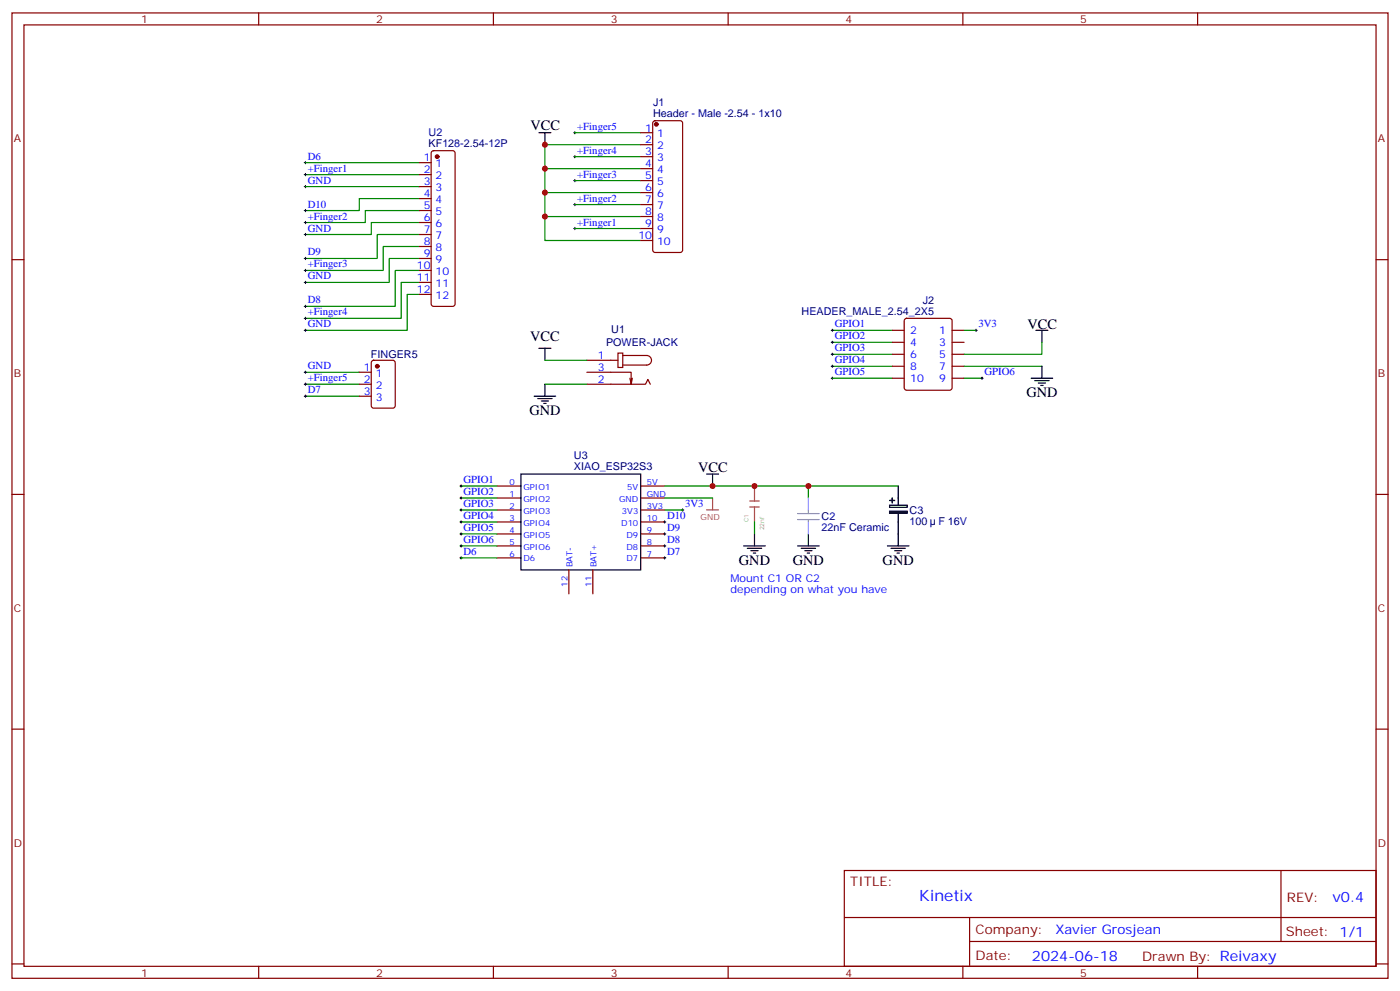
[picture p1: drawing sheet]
<svg xmlns="http://www.w3.org/2000/svg" width="412mm" height="292mm" viewBox="0 0 412 292" stroke-linecap="round" stroke-linejoin="round" font-family="sans-serif">
<g fill="none" stroke="#870000" stroke-width=".35">
<path d="M3.5 3.8h405.4v284.3h-405.4zM7.1 7.3h398.2v277.3h-398.2zM76.2 3.8v3.5M145.3 3.8v3.5M214.5 3.8v3.5M283.6 3.8v3.5M352.8 3.8v3.5M188.7 39.1h3.6M192.5 35.8l.5-.2h7.4l.6 .4 .1 37.7-.3 .5-.4 .2h-7.4l-.5-.3-.2-.4v-37.4zM123.5 47.9h3.5M123.5 51.4h3.5M123.5 55h3.5"/>
<path d="M123.5 58.5h3.5M127.2 44.6l.5-.2h5.6l.5 .2 .3 .5v44.4l-.3 .5-.5 .2h-5.6l-.5-.2-.2-.5v-44.4zM188.7 42.6h3.6M188.7 46.1h3.6M188.7 49.7h3.6M188.7 53.2h3.6M188.7 56.7h3.6M3.5 76.5h3.6M123.5 62h3.5M123.5 65.5h3.5M123.5 69.1h3.5M123.5 72.6h3.5"/>
<path d="M123.5 76.1h3.5M123.5 79.7h3.5M188.7 60.3h3.6M188.7 63.8h3.6M188.7 67.3h3.6M188.7 70.8h3.6M405.3 76.5h3.6M123.5 83.2h3.5M123.5 86.7h3.5M262.8 97.3h3.5M266.6 94l.5-.2h12.7l.6 .4 .1 20-.5 .7h-12.9l-.7-.4-.1-20zM280.5 97.3h3.5"/>
<path d="M105.8 109.6h3.6M105.8 113.2h3.6M105.8 116.7h3.6M109.6 106.3l.5-.2h5.6l.7 .4v13l-.4 .7h-5.9l-.7-.4v-13zM172.9 113.2h17.2l.8-1.4 .7 1.4M172.9 109.6h13v3.6l.4-1.8M172.9 106.1h9.1M182 104h1.4v4.2h-1.4zM183.4 104.7h7.1a1.41 1.41 0 0 1 1.4 1.4 1.41 1.41 0 0 1-1.4 1.4h-7.1M185.6 111.4l.3 1.8M262.8 100.8h3.5M262.8 104.4h3.5"/>
<path d="M262.8 107.9h3.5M262.8 111.4h3.5M280.5 100.8h3.5M280.5 104.4h3.5M280.5 107.9h3.5M280.5 111.4h3.5M3.5 145.6h3.6M146.4 143.2h7.1M146.4 146.7h7.1M146.4 150.2h7.1M146.4 153.7h7.1M146.4 157.3h7.1"/>
<path d="M188.7 143.2h7.1M188.7 146.7h7.1M188.7 150.2h7.1M188.7 153.7h7.1M188.7 157.3h7.1M405.3 145.6h3.6M146.4 160.8h7.1M146.4 164.3h7.1M167.6 167.9v7M174.6 167.9v7M188.7 160.8h7.1M188.7 164.3h7.1"/>
<path d="M3.5 214.8h3.6M405.3 214.8h3.6M248.7 256.4h156.6v28.2h-156.6zM377.3 256.4v20.9M248.7 270.2h156.5M285.6 277.3h119.6M285.6 270.2v14.2M3.5 283.9h3.6M76.2 284.6v3.5M145.3 284.6v3.5M214.5 284.6v3.5M283.6 284.6v3.5"/>
<path d="M352.8 284.6v3.5M405.3 283.9h3.6"/>
</g>
<g fill="none" stroke="#000" stroke-width=".35">
<path d="M158.7 39.1h3.6M160.5 39.1v3.5M305.2 97.3h3.5M306.9 97.3v3.5M157.3 116.7h6.4M158.4 117.4h4.2M158.7 102.6h3.6M159.5 118.1h2.1M160.2 118.8h.7M160.5 102.6v3.5M160.5 113.2v3.5M303.7 111.4h6.4"/>
<path d="M304.8 112.1h4.2M305.9 112.8h2.1M306.6 113.5h.7M306.9 107.9v3.5M153.5 139.6h35.2v28.3h-35.2zM208.1 139.6h3.6M209.9 139.6v3.6M222.2 157.3v3.5M238.1 157.3v3.5M262 148.8h5.2v.6h-5.2zM264.6 143.2v5.6M264.6 151.3v6"/>
<path d="M219.1 160.8h6.3M220.1 161.5h4.3M221.2 162.2h2.1M221.9 162.9h.7M234.9 160.8h6.4M236 161.5h4.2M237.1 162.2h2.1M237.8 162.9h.7"/>
</g>
<g fill="none" stroke="#008700" stroke-width=".35">
<path d="M169.3 39.1h19.4M90 47.9h33.5M90 51.4h33.5M90 55h33.5M123.5 58.5h-17.7v3.5h-15.8M160.5 49.7v7h28.2M160.5 56.7v7.1h28.2M169.3 46.1h19.4M169.3 53.2h19.4M188.7 42.6h-28.2v7.1h28.2M123.5 65.5h-14.1v3.6h-19.4M123.5 62h-15.9v3.5h-17.6"/>
<path d="M123.5 76.1h-8.8v7.1h-24.7M123.5 72.6h-10.6v7.1h-22.9M123.5 69.1h-12.4v7h-21.1M123.5 79.7h-7.1v10.5h-26.4M160.5 63.8v7h28.2M169.3 60.3h19.4M169.3 67.3h19.4M123.5 86.7h-3.6v10.6h-29.9M123.5 83.2h-5.3v10.6h-28.2M245.2 97.3h17.6M284 97.3h3.5M90 116.7h15.8"/>
<path d="M90 113.2h15.8M90 109.6h15.8M160.5 113.2h12.4M160.5 106.1h12.4M245.2 100.8h17.6M245.2 104.4h17.6M245.2 107.9h17.6M245.2 111.4h17.6M284 107.9h22.9M284 111.4h5.3M306.9 100.8v3.6h-22.9M135.8 143.2h10.6"/>
<path d="M135.8 146.7h10.6M135.8 150.2h10.6M135.8 153.7h10.6M135.8 157.3h10.6M195.8 143.2h42.3v3.5M195.8 146.7h14.1M222.2 153.7v3.6M238.1 143.2h26.5M135.8 160.8h10.6M135.8 164.3h10.6"/>
</g>
<g fill="none" stroke="#000" stroke-width=".29">
<path d="M169 39.1h.7M169.3 38.7v.7M89.6 47.9h.7M89.6 55h.7M89.6 51.4h.7M90 47.6v.7M90 51.1v.7M90 54.6v.7M169 53.2h.7M169 46.1h.7M169.3 45.8v.7M169.3 52.8v.8"/>
<path d="M169.3 59.9v.7M89.6 69.1h.7M89.6 62h.7M89.6 76.1h.7M89.6 65.5h.7M89.6 79.7h.7M90 61.7v.7M90 65.2v.7M90 68.7v.7M90 75.8v.7M90 79.3v.7M169 67.3h.7"/>
<path d="M169 60.3h.7M169.3 67v.7M89.6 83.2h.7M89.6 97.3h.7M89.6 90.2h.7M89.6 93.8h.7M90 82.8v.7M90 89.9v.7M90 93.4v.7M90 96.9v.7M244.8 97.3h.7M245.2 96.9v.7"/>
<path d="M287.2 97.3h.7M287.5 96.9v.7M89.6 116.7h.7M89.6 109.6h.7M89.6 113.2h.7M90 109.3v.7M90 112.8v.7M90 116.3v.8M244.8 100.8h.7M244.8 104.4h.7M244.8 107.9h.7M244.8 111.4h.7"/>
<path d="M245.2 100.5v.7M245.2 104v.7M245.2 107.5v.7M245.2 111.1v.7M288.9 111.4h.7M289.3 111.1v.7M135.5 157.3h.7M135.5 153.7h.7M135.5 143.2h.7M135.5 146.7h.7M135.5 150.2h.7M135.8 142.8v.7"/>
<path d="M135.8 146.3v.7M135.8 149.9v.7M135.8 153.4v.7M135.8 156.9v.7M195.4 157.3h.7M195.4 153.7h.7M195.8 153.4v.7M195.8 156.9v.7M135.5 164.3h.7M135.5 160.8h.7M135.8 160.4v.7M135.8 164v.7"/>
<path d="M195.4 164.3h.7M195.4 160.8h.7M195.8 160.4v.7M195.8 164v.7"/>
</g>
<path d="M208.1 150.2h3.6M209.9 146.7v3.5M220.8 149.3h2.9M220.8 147.6h2.9M222.2 143.2v4.4M222.2 149.3v4.4" fill="none" stroke="#a64a4a" stroke-width=".35"/>
<g fill="#870000" stroke="#870000" stroke-width=".35">
<circle cx="111.1" cy="107.9" r=".53"/>
<circle cx="128.8" cy="46.1" r=".53"/>
<circle cx="193.3" cy="36.6" r=".53"/>
</g>
<path d="M234.9 151.3h6.4M234.9 153h6.4M238.1 150.2v1.1M238.1 153v.7" fill="none" stroke="#8f94a3" stroke-width=".35"/>
<path d="M238.1 146.7v3.5M238.1 153.7v3.6" fill="none" stroke="#82abff" stroke-width=".35"/>
<path d="M262 150.6h5.2v.6h-5.2z" fill="#000" stroke="#000" stroke-width=".35"/>
<g fill="#8c2424" stroke="#000" stroke-width=".35">
<path d="M262.1 147.4h1.4z"/>
<path d="M262.8 146.7l.1 1.4z"/>
</g>
<path d="M264.6 157.3v3.5M261.4 160.8h6.4M262.5 161.5h4.2M263.5 162.2h2.1M264.2 162.9h.7" fill="none" stroke="#000" stroke-width=".35"/>
<path d="M200.7 150.2h.7M201.1 149.9v.7" fill="none" stroke="#000" stroke-width=".29"/>
<path d="M195.8 150.2h5.3" fill="none" stroke="#008700" stroke-width=".35"/>
<g fill="#c00">
<circle cx="160.5" cy="42.6" r=".88"/>
<circle cx="160.5" cy="49.7" r=".88"/>
<circle cx="160.5" cy="56.7" r=".88"/>
<circle cx="160.5" cy="63.8" r=".88"/>
<circle cx="209.9" cy="143.2" r=".88"/>
<circle cx="222.3" cy="143.2" r=".88"/>
<circle cx="238.1" cy="143.2" r=".88"/>
</g>
<text font-size="4.6" fill="#00f" x="270.8" y="265.4">Kinetix</text>
<g font-size="4.2">
<text x="156.3" y="38.4">VCC</text>
<text x="156.2" y="100.5">VCC</text>
<text x="302.7" y="96.9">VCC</text>
<text x="302.3" y="117.1">GND</text>
<text x="155.9" y="122.3">GND</text>
<text x="205.7" y="138.9">VCC</text>
<text x="217.7" y="166.4">GND</text>
<text x="233.5" y="166.4">GND</text>
<text x="260" y="166.4">GND</text>
</g>
<g font-size="4.2" fill="#00f">
<text x="392.5" y="265.7">v0.4</text>
<text x="304" y="283">2024-06-18</text>
</g>
<g font-size="3.9" fill="#800">
<text x="250.5" y="261">TITLE:</text>
<text x="379.1" y="265.7">REV:</text>
<text x="287.4" y="275.2">Company:</text>
<text x="378.7" y="275.8">Sheet: 1/1</text>
<text x="287.4" y="282.9">Date:</text>
<text x="336.4" y="282.9">Drawn By: Reivaxy</text>
</g>
<text font-size="3.9" fill="#00f" x="310.9" y="275.2">Xavier Grosjean</text>
<g font-size="3.2" fill="#800">
<text x="41.6" y="6.8">1</text>
<text x="110.8" y="6.8">2</text>
<text x="179.9" y="6.8">3</text>
<text x="249.1" y="6.8">4</text>
<text x="318.2" y="6.8">5</text>
<text x="4.1" y="41.9">A</text>
<text x="405.9" y="41.9">A</text>
<text x="4.1" y="111.1">B</text>
<text x="405.9" y="111.1">B</text>
<text x="4.1" y="180.2">C</text>
<text x="405.9" y="180.2">C</text>
<text x="4.1" y="249.3">D</text>
<text x="405.9" y="249.3">D</text>
<text x="41.6" y="287.6">1</text>
<text x="110.8" y="287.6">2</text>
<text x="179.9" y="287.6">3</text>
<text x="249.1" y="287.6">4</text>
<text x="318.2" y="287.6">5</text>
</g>
<g font-size="3.2" fill="#000080">
<text x="192.4" y="34.4">Header - Male -2.54 - 1x10</text>
<text x="192.4" y="31.2">J1</text>
<text x="126.2" y="40">U2</text>
<text x="126.2" y="43.2">KF128-2.54-12P</text>
<text x="271.8" y="89.5">J2</text>
<text x="236.1" y="92.7">HEADER_MALE_2.54_2X5</text>
<text x="178.5" y="101.9">POWER-JACK</text>
<text x="180.1" y="98.2">U1</text>
<text x="109.3" y="105.5">FINGER5</text>
<text x="169.1" y="135.3">U3</text>
<text x="169.1" y="138.6">XIAO_ESP32S3</text>
<text x="242" y="153.1">C2</text>
<text x="267.9" y="154.5">100</text>
<text x="267.9" y="151.4">C3</text>
<text x="276.4" y="154.5">F 16V</text>
<text x="242" y="156.3">22nF Ceramic</text>
</g>
<g font-size="3.2" fill="#00f">
<text x="170" y="38.2">+Finger5</text>
<text x="190.1" y="38.7">1</text>
<text x="193.6" y="40.5">1</text>
<text x="90.7" y="47">D6</text>
<text x="124.8" y="47.6">1</text>
<text x="170" y="45.3">+Finger4</text>
<text x="190.1" y="42.3">2</text>
<text x="190.1" y="45.8">3</text>
<text x="193.6" y="44">2</text>
<text x="193.6" y="47.6">3</text>
<text x="90.7" y="50.6">+Finger1</text>
<text x="124.8" y="51.1">2</text>
<text x="128.3" y="49.3">1</text>
<text x="128.3" y="52.8">2</text>
<text x="170" y="52.3">+Finger3</text>
<text x="190.1" y="49.3">4</text>
<text x="190.1" y="52.8">5</text>
<text x="193.6" y="51.1">4</text>
<text x="90.7" y="54.1">GND</text>
<text x="124.8" y="54.6">3</text>
<text x="124.8" y="58.1">4</text>
<text x="128.3" y="56.4">3</text>
<text x="128.3" y="59.9">4</text>
<text x="170" y="59.4">+Finger2</text>
<text x="190.1" y="56.4">6</text>
<text x="190.1" y="59.9">7</text>
<text x="193.6" y="54.6">5</text>
<text x="193.6" y="58.1">6</text>
<text x="90.7" y="61.1">D10</text>
<text x="90.7" y="64.7">+Finger2</text>
<text x="124.8" y="61.7">5</text>
<text x="124.8" y="65.2">6</text>
<text x="128.3" y="63.4">5</text>
<text x="190.1" y="63.4">8</text>
<text x="193.6" y="61.7">7</text>
<text x="193.6" y="65.2">8</text>
<text x="90.7" y="68.2">GND</text>
<text x="124.8" y="68.7">7</text>
<text x="128.3" y="67">6</text>
<text x="128.3" y="70.5">7</text>
<text x="170" y="66.4">+Finger1</text>
<text x="188.1" y="70.5">10</text>
<text x="190.1" y="67">9</text>
<text x="193.6" y="68.7">9</text>
<text x="90.7" y="75.2">D9</text>
<text x="124.8" y="72.2">8</text>
<text x="124.8" y="75.8">9</text>
<text x="128.3" y="74">8</text>
<text x="128.3" y="77.5">9</text>
<text x="193.6" y="72.2">10</text>
<text x="90.7" y="82.3">GND</text>
<text x="90.7" y="78.8">+Finger3</text>
<text x="122.8" y="79.3">10</text>
<text x="122.8" y="82.8">11</text>
<text x="128.3" y="81.1">10</text>
<text x="90.7" y="89.4">D8</text>
<text x="122.8" y="86.4">12</text>
<text x="128.3" y="84.6">11</text>
<text x="128.3" y="88.1">12</text>
<text x="90.7" y="92.9">+Finger4</text>
<text x="90.7" y="96.4">GND</text>
<text x="245.9" y="96.4">GPIO1</text>
<text x="245.9" y="99.9">GPIO2</text>
<text x="268.1" y="98.4">2</text>
<text x="268.1" y="101.9">4</text>
<text x="276.7" y="98.4">1</text>
<text x="276.7" y="101.9">3</text>
<text x="288.2" y="96.4">3V3</text>
<text x="176.1" y="105.8">1</text>
<text x="245.9" y="103.5">GPIO3</text>
<text x="245.9" y="107">GPIO4</text>
<text x="268.1" y="105.4">6</text>
<text x="276.7" y="105.4">5</text>
<text x="90.7" y="108.8">GND</text>
<text x="90.7" y="112.3">+Finger5</text>
<text x="107.2" y="109.3">1</text>
<text x="107.2" y="112.8">2</text>
<text x="110.7" y="111.1">1</text>
<text x="176.1" y="112.8">2</text>
<text x="176.1" y="109.3">3</text>
<text x="245.9" y="110.5">GPIO5</text>
<text x="268.1" y="108.9">8</text>
<text x="268.1" y="112.5">10</text>
<text x="276.7" y="108.9">7</text>
<text x="276.7" y="112.5">9</text>
<text x="290" y="110.5">GPIO6</text>
<text x="90.7" y="115.8">D7</text>
<text x="107.2" y="116.3">3</text>
<text x="110.7" y="114.6">2</text>
<text x="110.7" y="118.1">3</text>
<text x="136.5" y="142.3">GPIO1</text>
<text x="136.5" y="145.8">GPIO2</text>
<text x="136.5" y="149.3">GPIO3</text>
<text x="201.8" y="149.3">3V3</text>
<text x="136.5" y="152.9">GPIO4</text>
<text x="196.5" y="152.9">D10</text>
<text x="136.5" y="156.4">GPIO5</text>
<text x="136.5" y="159.9">GPIO6</text>
<text x="196.5" y="159.9">D8</text>
<text x="196.5" y="156.4">D9</text>
<text x="136.5" y="163.4">D6</text>
<text x="196.5" y="163.4">D7</text>
<text x="215.2" y="171.4">Mount C1 OR C2</text>
<text x="215.2" y="174.6">depending on what you have</text>
</g>
<g font-size="2.5" fill="#00f">
<text x="150.1" y="142.8">0</text>
<text x="190.5" y="142.8">5V</text>
<text x="150.1" y="146.3">1</text>
<text x="150.1" y="149.9">2</text>
<text x="154.2" y="144.2">GPIO1</text>
<text x="154.2" y="147.7">GPIO2</text>
<text x="182.4" y="147.7">GND</text>
<text x="184.8" y="144.2">5V</text>
<text x="190.5" y="146.3">GND</text>
<text x="190.5" y="149.9">3V3</text>
<text x="150.1" y="153.4">3</text>
<text x="154.2" y="151.3">GPIO3</text>
<text x="154.2" y="154.8">GPIO4</text>
<text x="183" y="154.8">D10</text>
<text x="183.2" y="151.3">3V3</text>
<text x="190.5" y="153.4">10</text>
<text x="150.1" y="156.9">4</text>
<text x="150.1" y="160.4">5</text>
<text x="154.2" y="158.3">GPIO5</text>
<text x="154.2" y="161.9">GPIO6</text>
<text x="184.6" y="158.3">D9</text>
<text x="184.6" y="161.9">D8</text>
<text x="190.5" y="156.9">9</text>
<text x="190.5" y="160.4">8</text>
<text x="150.1" y="164">6</text>
<text x="154.2" y="165.4">D6</text>
<text x="168.6" y="167.1" transform="rotate(-90 168.6 167.1)">BAT-</text>
<text x="175.7" y="167.1" transform="rotate(-90 175.7 167.1)">BAT+</text>
<text x="184.6" y="165.4">D7</text>
<text x="190.5" y="164">7</text>
<text x="167.2" y="172.8" transform="rotate(-90 167.2 172.8)">12</text>
<text x="174.3" y="172.8" transform="rotate(-90 174.3 172.8)">11</text>
</g>
<text font-size="2.5" fill="#a54b4b" x="206.4" y="153.2">GND</text>
<g font-size="1.8" fill="#838383">
<text x="220.5" y="153.7" transform="rotate(-90 220.5 153.7)">C1</text>
<text x="225.1" y="156.2" transform="rotate(-90 225.1 156.2)">22nf</text>
</g>
</svg>
